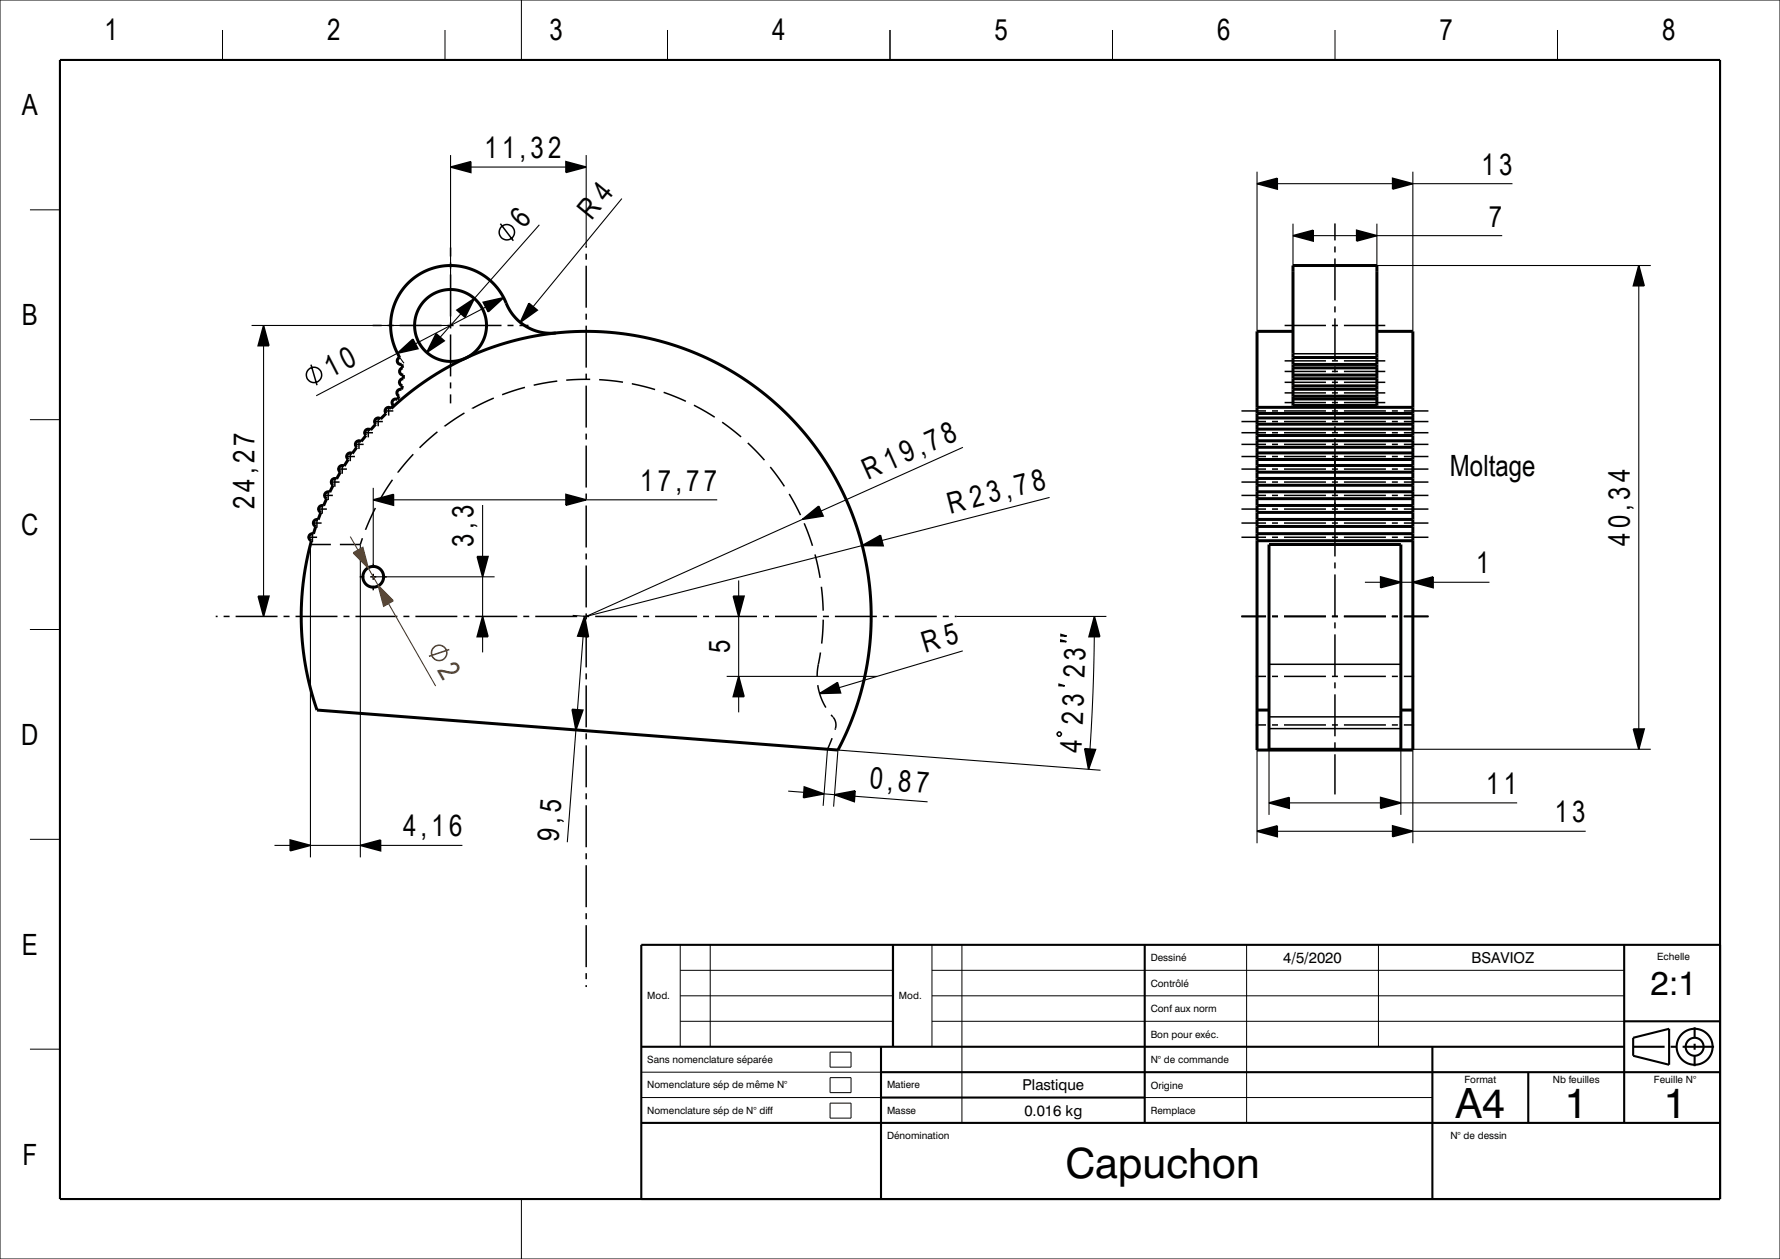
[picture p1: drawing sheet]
<svg xmlns="http://www.w3.org/2000/svg" width="297mm" height="210mm" viewBox="0 0 297 210" stroke-linecap="round" stroke-linejoin="round" font-family="sans-serif">
<g fill="none" stroke="#000" stroke-width=".18">
<path d="M75.2 25.9v28.4h-33.2M90 37.5l-10.9 12.3M97.8 25.9v15.1M103.8 33.1l-14.8 18.1M209.7 28.6v26.7M215.7 37.3v7.9M229.7 37.3v7.9M235.7 28.6v26.7M66.3 58.9l-13.5 7.1M71 45.2a10 10 0 0 0-3.6 15.4M76.9 52.3l-3.5 4M81 51.2l-11.7 6.2"/>
<path d="M229.7 44.3h45.7M51.8 90.8v52.2M60.1 90.8v52.2M62.3 81.4v12.6M62.3 96.2h20.2M65.7 83.4h28.7M80.5 84.2v8.6M80.5 96.2v6.6M97.8 83.4h21.9M80.5 106.2v2.6M95.6 102.6l2.2 .2M97.3 106.2l-.9 12.2"/>
<path d="M121.2 112.8h25.1M159.6 102.8h25M182.6 106.2l-.2 9.3-.5 9.5M209.7 118.4v22.3M211.7 118.4v17.5M233.7 118.4v17.5M235.7 118.4v22.3M96.1 121.8l-1.4 18.7M138.1 125l-.8 9.4M183.6 128.5l-43.8-3.4-.7 9.4M233.7 125h41.7"/>
</g>
<g fill="none" stroke="#000" stroke-width=".5">
<path d="M92.7 55.5a8.1 8.1 0 0 1-8.5-5.6 10 10 0 0 0-13.9-4.3 10 10 0 0 0-3.6 14 .6 .6 0 0 0-.4 .8 .6 .6 0 0 0 .7 .4l.2 .6a.6 .6 0 0 0-.5 .6 .6 .6 0 0 0 .6 .6v.6a.6 .6 0 0 0-.7 .5 .6 .6 0 0 0 .5 .7l-.1 .6a.6 .6 0 0 0-.7 .3 .6 .6 0 0 0 .3 .8l-.3 .5a.6 .6 0 0 0-.8 .2 .6 .6 0 0 0 .2 .8l-.4 .5M215.7 59.6h14M215.7 55.3h-6v69.8h26v-69.8h-6M64.4 68.1a.6 .6 0 0 1 .9 0l3.4-2.9 3.2-2.3 3.5-2 4-1.9 4-1.5 3.9-1.1 4.2-.7 4.2-.4h4l4.2 .4 4.5 .8 3.8 1 4 1.5 3.6 1.7 3.9 2.2 3.3 2.4 3 2.5 2.8 2.9 2.9 3.4 2.3 3.3 2.1 3.7 1.7 3.6 1.4 4 1.1 4.1 .7 4.5 .3 3.7v4.3l-.4 4-.7 4.1-1.1 3.9-1.6 4.2-1.7 3.6-86.9-6.7-1-3.3-.8-3.4-.5-3.4-.3-3.8v-3.2l.2-3.3 .6-3.9 .9-3.9-.2-.1a.63 .63 0 0 1-.2-.7 .63 .63 0 0 1 .7-.4l.4-1.2-.2-.1a.62 .62 0 0 1-.1-.7 .62 .62 0 0 1 .7-.4l.4-1.1-.1-.1a.62 .62 0 0 1-.1-.8 .62 .62 0 0 1 .7-.3l.5-1.1-.1-.1a.62 .62 0 0 1-.1-.8 .62 .62 0 0 1 .7-.2l.6-1.2-.1-.1a.63 .63 0 0 1-.1-.8 .63 .63 0 0 1 .8-.2l.6-1-.1-.1a.62 .62 0 0 1-.1-.8 .62 .62 0 0 1 .8-.2l.7-1.1-.1-.1a.63 .63 0 0 1 0-.8 .63 .63 0 0 1 .8-.1l.7-1-.1-.1a.6 .6 0 0 1 .1-.8 .6 .6 0 0 1 .8-.1l.8-1a.6 .6 0 0 1-.1-.8 .6 .6 0 0 1 .8-.1l.9-.9a.62 .62 0 0 1 0-.9 .62 .62 0 0 1 .8 0l.9-.9-.1-.4zM209.7 69h26M209.7 78.8h26M209.7 76.6h26M209.7 74.6h26M209.7 72.6h26M209.7 70.8h26M209.7 79.8h26M209.7 77.6h26"/>
<path d="M209.7 75.5h26M209.7 73.5h26M209.7 71.6h26M209.7 69.7h26M209.7 67.9h26M215.7 67.9v-23.6h14v23.6M215.7 61.4h14M215.7 64.4h14M215.7 66.1h14M215.7 67.6h14M215.7 66.6h14M215.7 64.9h14"/>
<path d="M215.7 63.2h14M215.7 62.6h14M215.7 60.8h14M209.7 90.2h26M209.7 87.8h26M209.7 85.5h26M209.7 83.2h26M209.7 80.9h26M209.7 89h26M209.7 86.6h26M209.7 84.3h26M209.7 82h26"/>
<path d="M211.7 90.8h22v34.2h-22zM209.7 118.4h2M233.7 118.4h2"/>
<circle cx="75.2" cy="54.3" r="6"/>
<circle cx="62.3" cy="96.2" r="1.73"/>
</g>
<g fill="none" stroke="#000" stroke-width=".25">
<path d="M83.5 37.3l2.2 2.9M222.7 37.3v2.8M62.2 54.3h1.5M64.7 54.3h1M66.3 58.9l2.6-2.3 .8 1.6zM66.7 54.3h7M72.8 55.7l1.3 1.2-2.9 1.9zM74.7 54.3h1M75.2 41.3v1.5M75.2 43.8v1M75.2 45.8v7M75.2 53.8v1"/>
<path d="M75.2 55.8v7M76.2 51.7l2.9-1.9-1.5 3.1zM76.7 54.3h7M80.6 50.4l3.4-.7-2.5 2.3zM84.7 54.3h1M86.7 54.3h1.5M88.3 50.6l1.4 1.1-2.9 2.1zM97.8 41v.3M97.8 42.3v1M97.8 44.3v7M97.8 52.3v1M97.8 54.3v7"/>
<path d="M214.3 54.3h6.9M215.7 59h14M222.2 54.3h1M222.7 41.1v1M222.7 43.1v7M222.7 51.1v1M222.7 53.1v7M224.2 54.3h6.9M51.9 60.8l1 3.5M55.9 79.6v1.6M56.3 78.2h1.6M57.1 77.5v1.5"/>
<path d="M57.7 76.1h1.5M58.4 75.4v1.5M59.1 74.1h1.6M59.9 73.3v1.6M60.7 72.2h1.5M61.5 71.4v1.6M62.3 70.3h1.6M63.1 69.5v1.6M64.1 68.5h1.5M64.9 67.8v1.5M69 75.8l-2.6 3M73 72l-3 2.7"/>
<path d="M75.2 63.8v1M75.2 65.8v1.5M77.5 68.9l-3.3 2.2M82.4 66.4l-3.6 1.7M87.6 64.6l-3.8 1.2M93 63.6l-4 .7M97.8 62.3v1M97.8 64.3v7M97.8 72.3v1M97.8 74.3v7M98.5 63.3l-4 .1M100 63.3l3.9 .5"/>
<path d="M105.4 64l3.9 1M110.7 65.4l3.7 1.5M115.8 67.6l3.5 2M120.5 70.4l3.2 2.5M124.8 73.9l2.8 2.9M128.5 77.9l2.4 3.2M207.1 78.2h4.1M207.1 76.1h4.1M207.1 74.1h4.1M207.1 72.2h4.1M207.1 70.3h4.1M207.1 68.5h4.1"/>
<path d="M212.2 78.2h1M212.2 76.1h1M212.2 74.1h1M212.2 72.2h1M212.2 70.3h1M212.2 68.5h1M214.2 78.2h7M214.2 76.1h7M214.2 74.1h7M214.2 72.2h7M214.2 70.3h7M214.2 68.5h7"/>
<path d="M214.3 67.2h6.9M214.3 65.5h6.9M214.3 63.8h6.9M214.3 62h6.9M214.3 60.2h6.9M222.2 78.2h1M222.2 76.1h1M222.2 74.1h1M222.2 72.2h1M222.2 70.3h1M222.2 68.5h1M222.2 67.2h1"/>
<path d="M222.2 65.5h1M222.2 63.8h1M222.2 62h1M222.2 60.2h1M222.7 61.1v1M222.7 63.1v7M222.7 71.1v1M222.7 73.1v9.7M224.2 78.2h7M224.2 76.1h7M224.2 74.1h7M224.2 72.2h7"/>
<path d="M224.2 70.3h7M224.2 68.5h7M224.2 67.2h6.9M224.2 65.5h6.9M224.2 63.8h6.9M224.2 62h6.9M224.2 60.2h6.9M232.2 78.2h1M232.2 76.1h1M232.2 74.1h1M232.2 72.2h1M232.2 70.3h1"/>
<path d="M232.2 68.5h1M234.2 78.2h4.1M234.2 76.1h4.1M234.2 74.1h4.1M234.2 72.2h4.1M234.2 70.3h4.1M234.2 68.5h4.1M51.3 89.6h1.6M51.8 90.8h3.4M52.1 87.2h1.6M52.1 88.8v1.6M52.9 86.5v1.5"/>
<path d="M53 84.9h1.5M53.8 84.1v1.6M54 82.6h1.5M54.8 81.9v1.5M55.1 80.4h1.6M60 96.2h.8M60.5 89.8l-.4 1h-3.4M61.8 96.2h1M62.3 83.4l3.4-.9v1.8zM62.3 94v.7M62.3 95.7v1M62.3 97.7v.8"/>
<path d="M62.6 84.7l-1.6 3.7M63.8 96.2h.7M65.5 80l-2.2 3.4M79.6 92.8h1.8l-.9 3.4zM94.4 82.5l3.4 .9-3.4 .9zM97.8 82.3v1M97.8 84.3v7M97.8 92.3v1M97.8 94.3v7M131.7 82.4l1.9 3.5M134.2 87.3l1.4 3.7M136 92.5l.8 3.9"/>
<path d="M137.1 97.9l.2 4M207.1 89.6h4.1M207.1 87.2h4.1M207.1 84.9h4.1M207.1 82.6h4.1M207.1 80.4h4.1M212.2 89.6h1M212.2 87.2h1M212.2 84.9h1M212.2 82.6h1M212.2 80.4h1M214.2 89.6h7"/>
<path d="M214.2 87.2h7M214.2 84.9h7M214.2 82.6h7M214.2 80.4h7M222.2 89.6h1M222.2 87.2h1M222.2 84.9h1M222.2 82.6h1M222.2 80.4h1M222.7 83.1v9.7M222.7 93.8v1M222.7 95.8v7"/>
<path d="M224.2 89.6h7M224.2 87.2h7M224.2 84.9h7M224.2 82.6h7M224.2 80.4h7M232.2 89.6h1M232.2 87.2h1M232.2 84.9h1M232.2 82.6h1M232.2 80.4h1M234.2 89.6h4.1M234.2 87.2h4.1"/>
<path d="M234.2 84.9h4.1M234.2 82.6h4.1M234.2 80.4h4.1M36 102.8h.3M37.3 102.8h1M39.3 102.8h7M47.3 102.8h1M49.3 102.8h7M57.3 102.8h1M59.3 102.8h7M67.3 102.8h1M69.3 102.8h7"/>
<path d="M77.3 102.8h1M79.3 102.8h7M80.5 102.8l.9 3.4h-1.8zM87.3 102.8h1M89.3 102.8h7M95.5 118.3l1.8 .2-1.2 3.3zM97.3 102.8h1M97.6 102.8l.6 3.4-1.8-.1zM97.8 102.3v1M97.8 104.3v7M97.8 112.3v1M97.8 114.3v7"/>
<path d="M99.3 102.8h7M107.3 102.8h1M109.3 102.8h7M117.3 102.8h1M119.3 102.8h7M127.3 102.8h1M129.3 102.8h7M136.4 114.3a10 10 0 0 0 1.4 3.7M136.9 108.8l-.5 2.7-.1 1.3M137.3 102.8h1M137.4 103.4l-.3 4M138.7 119.2l.3 .4"/>
<path d="M139 119.6a2.02 2.02 0 0 1 .3 2.1M139.3 102.8h7M147.3 102.8h1M149.3 102.8h7M157.3 102.8h1M159.3 102.8h.3M176.7 114.1l.9 .3h-.9zM177 106.8l.9 .2h-.9zM177 105.8l1 .3h-1zM182.6 102.8l.9 3.4h-1.8zM207.1 102.8h4.1M209.5 112.8h1.7"/>
<path d="M211.7 119.6h22M211.7 110.8h22M212.2 102.8h1M212.2 112.8h1M214.2 102.8h7M214.2 112.8h7M222.2 102.8h1M222.2 112.8h1M222.7 103.8v1M222.7 105.8v7M222.7 113.8v1M222.7 115.8v7"/>
<path d="M224.2 102.8h7M224.2 112.8h7M232.2 102.8h1M232.2 112.8h1M234.2 102.8h4.1M234.2 112.8h1.7M97.8 122.3v1M97.8 124.3v7M97.8 132.3v1M97.8 134.3v7M138.8 123.1l-.7 1.9M176.4 122.3l.2-.2h.3l.2 .2v.3l-.3 .2h-.2l-.2-.2z"/>
<path d="M181 124.9l1.8 .1-1.2 3.3zM209.5 120.9h1.7M211.7 121.5h22M212.2 120.9h1M214.2 120.9h7M222.2 120.9h1M222.7 123.8v1M222.7 125.8v6.7M224.2 120.9h7M232.2 120.9h1M234.2 120.9h1.7M97.8 142.3v1"/>
<path d="M97.8 144.3v7M97.8 152.3v1M97.8 154.3v7M97.8 162.3v1M97.8 164.3v.3"/>
<circle cx="84.6" cy="38.7" r="1.28"/>
<circle cx="52.4" cy="62.5" r="1.28"/>
</g>
<g fill="none" stroke="#000" stroke-width=".17">
<path d="M0 0h297v210h-297zM37.1 5v5M74.2 5v5M87 0v10M111.4 5v5M148.5 5v5M185.6 5v5M222.8 5v5M259.9 5v5M5 35h5M5 70h5M5 105h5"/>
<path d="M5 140h5M113.5 157.6v17M118.5 157.6v17M155.5 157.6v17M160.5 157.6v29.7M208 157.6v29.7M230 157.6v17M5 175h5M107 178.8h40M113.5 170.4h35.5M113.5 166.1h35.5M113.5 161.9h35.5"/>
<path d="M138.5 175.5h3.5v2.5h-3.5zM138.5 179.8h3.5v2.5h-3.5zM155.5 170.4h115.5M155.5 166.1h115.5M155.5 161.9h115.5M107 183.1h132M138.5 184h3.5v2.5h-3.5zM87 200v10"/>
</g>
<g fill="none" stroke="#000" stroke-width=".35">
<path d="M10 10h277v190h-277zM149 157.6v17M191 157.6v29.7M271 157.6v29.7M287 157.6h-180v42.4M107 174.6h164M147 174.6v25.4M147 178.8h140M239 174.6v25.4M255 178.8v8.5M271 170.4h16M272.5 174.6h5.2"/>
<path d="M272.5 173.1l6-1.5v6l-6-1.5zM278.8 174.6h.9M280.8 174.6h5.2M282.8 171.4v1.7M282.8 174.1v1M282.8 176.1v1.7M107 187.3h180M147 183.1h44"/>
<circle cx="282.8" cy="174.6" r="1.5"/>
<circle cx="282.8" cy="174.6" r="3"/>
</g>
<g fill="#000">
<path d="M66.3 58.9l2.6-2.3 .8 1.6z" fill-rule="evenodd"/>
<path d="M72.8 55.7l1.3 1.2-2.9 1.9z" fill-rule="evenodd"/>
<path d="M76.2 51.7l2.9-1.9-1.5 3.1z" fill-rule="evenodd"/>
<path d="M80.6 50.4l3.4-.7-2.5 2.3z" fill-rule="evenodd"/>
<path d="M88.3 50.6l1.4 1.1-2.9 2.1z" fill-rule="evenodd"/>
<path d="M62.3 83.4l3.4-.9v1.8z" fill-rule="evenodd"/>
<path d="M79.6 92.8h1.8l-.9 3.4z" fill-rule="evenodd"/>
<path d="M94.4 82.5l3.4 .9-3.4 .9z" fill-rule="evenodd"/>
<path d="M80.5 102.8l.9 3.4h-1.8z" fill-rule="evenodd"/>
<path d="M95.5 118.3l1.8 .2-1.2 3.3z" fill-rule="evenodd"/>
<path d="M97.6 102.8l.6 3.4-1.8-.1z" fill-rule="evenodd"/>
<path d="M182.6 102.8l.9 3.4h-1.8z" fill-rule="evenodd"/>
<path d="M181 124.9l1.8 .1-1.2 3.3z" fill-rule="evenodd"/>
</g>
<g fill="#804000">
<path d="M59 92.2l1.5-.9 .9 3.4z" fill-rule="evenodd"/>
<path d="M63.1 97.7l2.5 2.5-1.6 .9z" fill-rule="evenodd"/>
</g>
<g fill="none" stroke="#804000" stroke-width=".25">
<path d="M59 92.2l1.5-.9 .9 3.4zM63.1 97.7l2.5 2.5-1.6 .9zM75 108.3l-3.4 1.2"/>
<circle cx="73.3" cy="108.9" r="1.28"/>
</g>
<path d="M58.4 89.5l1.3 2.3M61.4 94.7l1.7 3M64.8 100.7l7.9 13.7" fill="none" stroke="#804000" stroke-width=".18"/>
<g fill="#000">
<path d="M75.2 27.9l3.4-.9v1.8z" fill-rule="evenodd"/>
<path d="M94.4 27l3.4 .9-3.4 .9z" fill-rule="evenodd"/>
<path d="M209.7 30.6l3.4-.9v1.8z" fill-rule="evenodd"/>
<path d="M215.7 39.3l3.4-.9v1.8z" fill-rule="evenodd"/>
<path d="M232.4 29.7l3.3 .9-3.3 .9z" fill-rule="evenodd"/>
<path d="M44 54.3l.9 3.4h-1.8z" fill-rule="evenodd"/>
<path d="M226.4 38.4l3.3 .9-3.3 .9z" fill-rule="evenodd"/>
<path d="M273.4 44.3l.9 3.4h-1.8z" fill-rule="evenodd"/>
<path d="M43.1 99.4h1.8l-.9 3.4z" fill-rule="evenodd"/>
<path d="M122.3 99.4h1.9l-1 3.4z" fill-rule="evenodd"/>
<path d="M133.9 86.6l2.7-2.2 .8 1.7z" fill-rule="evenodd"/>
<path d="M143.9 91l3-1.7 .5 1.7z" fill-rule="evenodd"/>
<path d="M230.4 96.2l3.3 .9-3.3 .9z" fill-rule="evenodd"/>
<path d="M235.7 97.1l3.4-.9v1.8z" fill-rule="evenodd"/>
<path d="M123.2 112.8l1 3.4h-1.9z" fill-rule="evenodd"/>
<path d="M136.8 115.7l2.9-1.9 .6 1.8z" fill-rule="evenodd"/>
<path d="M134.2 131.3l3.3 1.1-3.4 .7z" fill-rule="evenodd"/>
<path d="M139.2 132.6l3.5-.7-.2 1.8z" fill-rule="evenodd"/>
<path d="M209.7 138.7l3.4-1v1.9z" fill-rule="evenodd"/>
<path d="M211.7 133.9l3.4-.9v1.8z" fill-rule="evenodd"/>
<path d="M230.4 133l3.3 .9-3.3 .9z" fill-rule="evenodd"/>
<path d="M232.4 137.7l3.3 1-3.3 .9z" fill-rule="evenodd"/>
<path d="M272.5 121.6h1.8l-.9 3.4z" fill-rule="evenodd"/>
<path d="M48.4 140.1l3.4 .9-3.4 .9z" fill-rule="evenodd"/>
<path d="M60.1 141l3.4-.9v1.8z" fill-rule="evenodd"/>
</g>
<g fill="none" stroke="#000" stroke-width=".18">
<path d="M78.6 27.9h15.8M213.1 30.6h19.3M219.1 39.3h7.3M229.7 39.3h20.9M235.7 30.6h16.7M44 57.7v41.7M273.4 47.7v73.9M160.7 74.6l-23.7 10.6M123.2 96.8v2.6M133.9 86.6l-36.1 16.2 46.1-11.8M175.1 83l-28 7.2M227.7 97.1h2.7"/>
<path d="M233.7 97.1h2M239.1 97.1h9.4M123.2 102.8v10M123.2 116.2v2.6M160.6 108.6l-20.6 6.1M131.5 132l2.6 .2M137.5 132.4l1.7 .2M142.6 132.8l12.2 .9M213.1 138.7h19.3M215.1 133.9h15.3M233.7 133.9h19.4M235.7 138.7h28.9"/>
<path d="M45.8 141h2.6M51.8 141h8.3M63.5 141h13.7"/>
</g>
<g fill="none" stroke="#000" stroke-width=".25">
<path d="M75.2 27.9l3.4-.9v1.8zM94.4 27l3.4 .9-3.4 .9zM209.7 30.6l3.4-.9v1.8zM215.7 39.3l3.4-.9v1.8zM226.4 38.4l3.3 .9-3.3 .9zM232.4 29.7l3.3 .9-3.3 .9zM44 54.3l.9 3.4h-1.8zM273.4 44.3l.9 3.4h-1.8zM43.1 99.4h1.8l-.9 3.4zM122.3 99.4h1.9l-1 3.4zM133.9 86.6l2.7-2.2 .8 1.7zM143.9 91l3-1.7 .5 1.7z"/>
<path d="M230.4 96.2l3.3 .9-3.3 .9zM235.7 97.1l3.4-.9v1.8zM123.2 112.8l1 3.4h-1.9zM136.8 115.7l2.9-1.9 .6 1.8zM134.2 131.3l3.3 1.1-3.4 .7zM139.2 132.6l3.5-.7-.2 1.8zM209.7 138.7l3.4-1v1.9zM211.7 133.9l3.4-.9v1.8zM230.4 133l3.3 .9-3.3 .9zM232.4 137.7l3.3 1-3.3 .9zM272.5 121.6h1.8l-.9 3.4zM48.4 140.1l3.4 .9-3.4 .9z"/>
<path d="M60.1 141l3.4-.9v1.8z"/>
</g>
<g font-size="7">
<text x="242.9" y="186.5">A4</text>
<text x="261.1" y="186.5">1</text>
<text x="277.6" y="186.5">1</text>
<text x="177.8" y="196.5">Capuchon</text>
</g>
<text font-size="5.6" x="275.4" y="166">2:1</text>
<g font-size="4.9">
<text x="17.4" y="6.7">1</text>
<text x="54.6" y="6.7">2</text>
<text x="91.7" y="6.7">3</text>
<text x="128.8" y="6.7">4</text>
<text x="165.9" y="6.7">5</text>
<text x="203.1" y="6.7">6</text>
<text x="240.2" y="6.7">7</text>
<text x="277.3" y="6.7">8</text>
<text x="3.7" y="19.2">A</text>
<text x="80.8" y="26.4">11,32</text>
<text x="247.2" y="29.1">13</text>
<text x="87.4" y="38.2" transform="rotate(-49 87.4 38.2)">6</text>
<text x="98.7" y="36.9" transform="rotate(-51 98.7 36.9)">R 4</text>
<text x="248.4" y="37.8">7</text>
<text x="3.7" y="54.2">B</text>
<text x="55.2" y="63" transform="rotate(-27 55.2 63)">10</text>
<text x="106.8" y="81.9">17,77</text>
<text x="144.8" y="80.1" transform="rotate(-24 144.8 80.1)">R 19,78</text>
<text x="241.9" y="79.4">Moltage</text>
<text x="3.6" y="89.2">C</text>
<text x="42.5" y="85" transform="rotate(-90 42.5 85)">24,27</text>
<text x="158.6" y="85.7" transform="rotate(-14 158.6 85.7)">R 23,78</text>
<text x="79" y="91.2" transform="rotate(-90 79 91.2)">3,3</text>
<text x="246.3" y="95.6">1</text>
<text x="271.9" y="91" transform="rotate(-90 271.9 91)">40,34</text>
<text x="121.8" y="108.9" transform="rotate(-90 121.8 108.9)">5</text>
<text x="154.3" y="108.9" transform="rotate(-17 154.3 108.9)">R 5</text>
<text x="181" y="113.1" transform="rotate(-88 181 113.1)">23</text>
<text x="3.6" y="124.2">D</text>
<text x="180.5" y="125.6" transform="rotate(-88 180.5 125.6)">4</text>
<text x="180.7" y="120.8" transform="rotate(-88 180.7 120.8)">23</text>
<text x="145" y="131.5" transform="rotate(5 145 131.5)">0,87</text>
<text x="248" y="132.4">11</text>
<text x="259.4" y="137.2">13</text>
<text x="67.3" y="139.5">4,16</text>
<text x="93.2" y="140.4" transform="rotate(-85 93.2 140.4)">9,5</text>
<text x="3.7" y="159.2">E</text>
<text x="3.8" y="194.2">F</text>
</g>
<text font-size="4.9" fill="#804000" x="72.9" y="111.8" transform="rotate(60 72.9 111.8)">2</text>
<g font-size="2.5">
<text x="214.1" y="160.6">4/5/2020</text>
<text x="245.5" y="160.6">BSAVIOZ</text>
<text x="170.6" y="181.9">Plastique</text>
<text x="170.9" y="186.1">0.016 kg</text>
</g>
<g font-size="1.7">
<text x="192" y="160.3">Dessiné</text>
<text x="276.5" y="160.2">Echelle</text>
<text x="108" y="166.7">Mod.</text>
<text x="150" y="166.7">Mod.</text>
<text x="192" y="164.6">Contrôlé</text>
<text x="192" y="173.1">Bon pour exéc.</text>
<text x="192" y="168.8">Conf aux norm</text>
<text x="108" y="177.3">Sans nomenclature séparée</text>
<text x="192" y="177.3">N° de commande</text>
<text x="108" y="181.6">Nomenclature sép de même N°</text>
<text x="108" y="185.8">Nomenclature sép de N° diff</text>
<text x="148" y="185.8">Masse</text>
<text x="148" y="181.6">Matiere</text>
<text x="192" y="185.8">Remplace</text>
<text x="192" y="181.6">Origine</text>
<text x="244.3" y="180.6">Format</text>
<text x="259.1" y="180.6">Nb feuilles</text>
<text x="276" y="180.6">Feuille N°</text>
<text x="148" y="189.9">Dénomination</text>
<text x="242" y="189.9">N° de dessin</text>
</g>
</svg>
